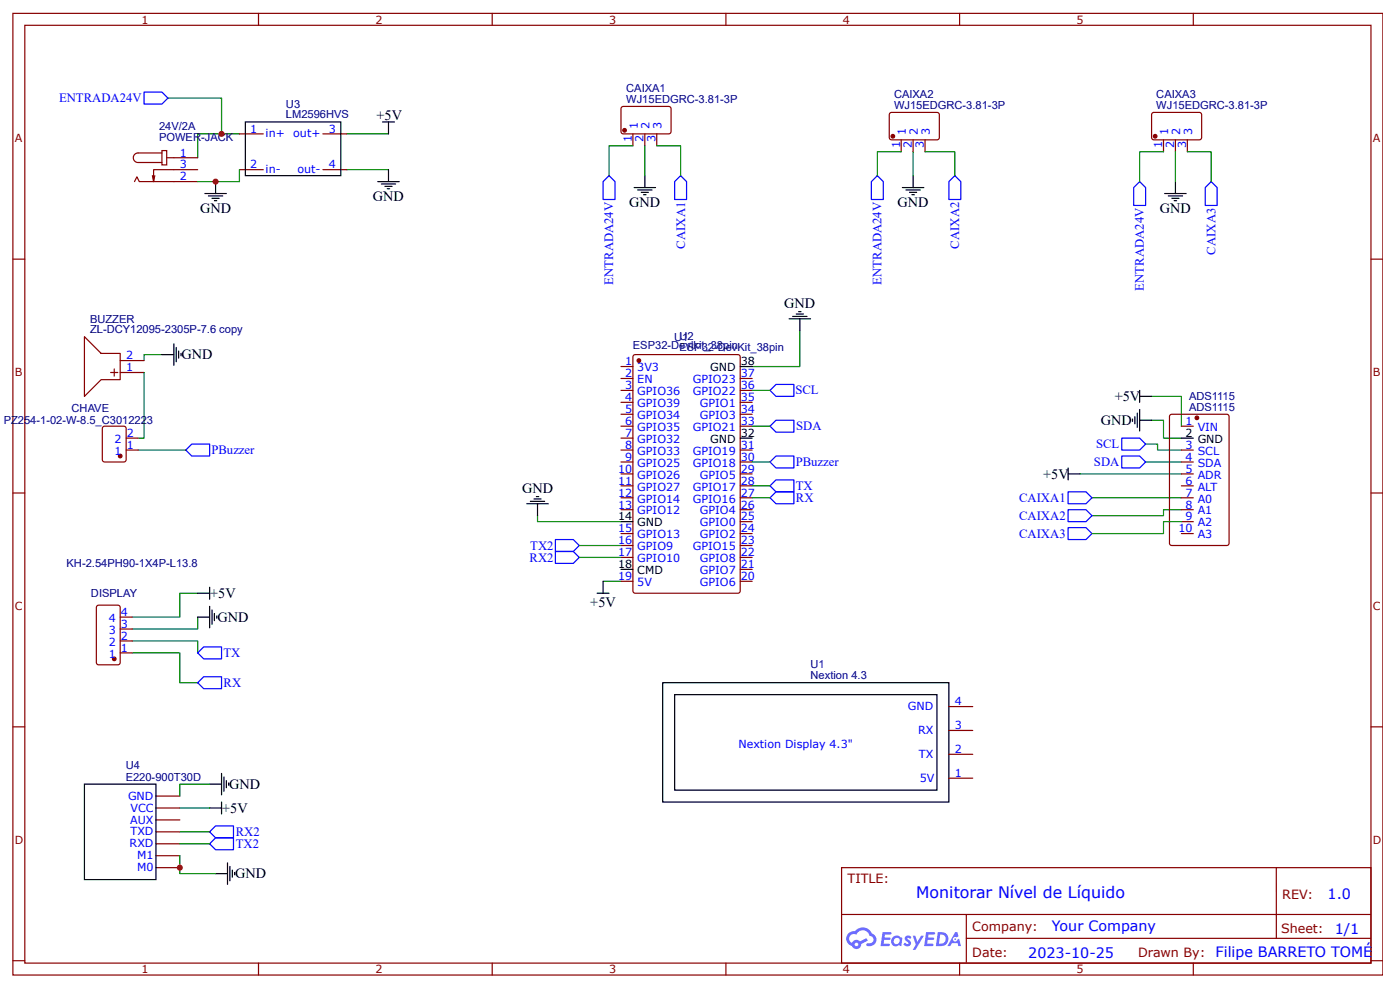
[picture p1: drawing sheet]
<svg xmlns="http://www.w3.org/2000/svg" width="297mm" height="210mm" viewBox="0 0 297 210" stroke-linecap="round" stroke-linejoin="round" font-family="sans-serif">
<g fill="none" stroke="#800" stroke-width=".25">
<path d="M2.7 2.8h290.7v203.9h-290.7zM5.3 5.4h285.6v198.8h-285.6zM54.8 2.8v2.6M104.4 2.8v2.6M154 2.8v2.6M203.6 2.8v2.6M253.2 2.8v2.6M2.7 54.9h2.6M290.9 54.9h2.5M2.7 104.5h2.6M290.9 104.5h2.5M2.7 154.1h2.6"/>
<path d="M290.9 154.1h2.5M178.5 184h112.4v20.2h-112.4zM178.6 193.9h112.2M205 198.9h85.8M205 193.9v10.1M270.8 184v14.9M2.7 203.7h2.6M54.8 204.2v2.5M104.4 204.2v2.5M154 204.2v2.5M203.6 204.2v2.5M253.2 204.2v2.5"/>
<path d="M290.9 203.7h2.5"/>
</g>
<g fill="#58f">
<path d="M192.1 198.5l.6-.2 .3 .1 .4 .3-.3 .4a.33 .33 0 0 0-.3-.3 .33 .33 0 0 0-.3 .1v.1a.85 .85 0 0 1 .7 .7 .85 .85 0 0 1-.3 .8l-.6 .1-.7-.4 .4-.4 .5 .3 .2-.1v-.2a.88 .88 0 0 1-.6-1.3z"/>
<path d="M193.6 198.4h.6l.4 1.3 .8-1.3h.6l-1.8 3h-.6l.7-1.1z"/>
<path d="M187.2 197.6h1.7l.2 .1-.1 .4h-1.3l-.1 .7h1.1l.2 .2-.2 .3h-1.1l-.1 .8h1.2l.1 .2-.1 .2-1.9 .1z"/>
<path d="M196.5 197.6h1.6l.3 .1-.1 .4h-1.3l-.1 .7h1.1l.2 .2-.3 .3h-1.1l-.1 .8h1.2l.1 .2-.1 .2-1.8 .1z"/>
<path d="M202.6 197.6h.5l.2 .9-.4 .2a.49 .49 0 0 0-.7 .2 .49 .49 0 0 0 .3 .7 .49 .49 0 0 0 .6-.4l.4-.2 .4 1.6h-.6l-.1-.7h-1.3l-.3 .7h-.6z"/>
<path d="M199 197.6l-.5 3h1a1.51 1.51 0 0 0 1.7-1.5 1.51 1.51 0 0 0-1.8-1.5zM199.5 198.1a1.02 1.02 0 0 1 1.1 1.2 1.02 1.02 0 0 1-1.4 .8z"/>
<path d="M189.5 198.6a1.11 1.11 0 0 0-.3 1.6 1.11 1.11 0 0 0 1.6 .2l.4 .2 .2-1.7-.4-.2a1.01 1.01 0 0 0-1.5-.1zM189.5 199.5a.66 .66 0 0 1 1.3 0 .66 .66 0 0 1-1.3 0z"/>
<path d="M180 197.9a1.58 1.58 0 0 0 .7 2.6 1.01 1.01 0 0 0 1.2 .7 1.01 1.01 0 0 0 .8-1.1l1.4-.7-.3-.5-1.3 .7a1.02 1.02 0 0 0-1.8 .3 .99 .99 0 0 1-.4-1.4 .99 .99 0 0 1 1.4-.3 1.48 1.48 0 0 1 1.5-1 1.48 1.48 0 0 1 1.3 1.2 .82 .82 0 0 1 .8 1.1 .82 .82 0 0 1-1.2 .5l-.3 .1v.3a1.4 1.4 0 0 0 2-.6 1.4 1.4 0 0 0-.8-1.9 2.19 2.19 0 0 0-3.7-.5l-.8 .1zM181.3 200.2a.4 .4 0 0 1 .8 0 .4 .4 0 0 1-.8 0z"/>
<circle cx="202.6" cy="199.1" r=".19"/>
</g>
<path d="M169.7 70.1v7.6h-10.1M114 109.3v1.3h17.7M127.9 123.2h3.8" fill="none" stroke="#080" stroke-width=".25"/>
<path d="M167.4 67.6h4.6M168.2 67.1h3M168.9 66.6h1.5M169.4 66.1h.5M169.7 67.6v2.5M111.8 106.8h4.5M112.5 106.3h3.1M113.3 105.8h1.5M113.8 105.3h.5M114 106.8v2.5M126.7 125.8h2.5M127.9 123.2v2.6" fill="none" stroke="#000" stroke-width=".25"/>
<path d="M163.4 105.5l1.2-1.2h3.8v2.5h-3.8zM163.4 103l1.2-1.3h3.8v2.6h-3.8z" fill="none" stroke="#00f" stroke-width=".25"/>
<path d="M134.4 75.3l.4-.1h21.7l.5 .3v49.8l-.3 .4-21.9 .1-.5-.3v-49.8z" fill="none" stroke="#800" stroke-width=".25"/>
<circle cx="135.5" cy="76.4" r=".38" fill="#800"/>
<g fill="none" stroke="#800" stroke-width=".25">
<path d="M50.8 28.4h5.1M50.8 36h5.1M68.5 28.4h5.1M68.5 36h5.1M131.7 77.7h2.6M131.7 80.2h2.6M131.7 82.8h2.6M131.7 85.3h2.6M131.7 87.8h2.6M131.7 90.4h2.6M131.7 92.9h2.6M131.7 95.4h2.6"/>
<path d="M131.7 97.9h2.6M157 80.2h2.6M157 82.8h2.6M157 85.3h2.6M157 87.8h2.6M157 90.4h2.6M157 95.4h2.6M157 97.9h2.6M248.2 88l.4-.2h11.6l.5 .3v27l-.3 .5-11.8 .1-.5-.4v-27zM131.7 100.5h2.6M131.7 103h2.6M131.7 105.5h2.6"/>
<path d="M131.7 108.1h2.6M131.7 113.1h2.6M131.7 115.7h2.6M131.7 118.2h2.6M157 100.5h2.6M157 103h2.6M157 105.5h2.6M157 108.1h2.6M157 113.1h2.6M157 115.7h2.6M157 118.2h2.6M157 110.6h2.6"/>
<path d="M131.7 123.2h2.6M157 123.2h2.6M157 120.7h2.6"/>
<circle cx="135.5" cy="76.4" r=".38"/>
</g>
<g fill="none" stroke="#000" stroke-width=".25">
<path d="M52.1 25.9h20.2v11.3h-20.2zM80.1 38.5h4.6M80.9 39h3M81.2 25.9h2.5M81.7 39.5h1.5M82.4 25.9v2.5M82.4 36v2.5M82.2 40h.5M157 77.7h2.6M157 92.9h2.6M226.6 99.2v2.5M240.3 88.8v.5"/>
<path d="M240.8 88.3v1.6M241.3 87.6v3M241.8 84h2.5M241.8 82.8v2.5M241.8 86.8v4.6M241.8 89.1h2.5M131.7 110.6h2.6M226.6 100.5h2.5M131.7 120.7h2.6"/>
</g>
<path d="M35.6 20.8h11.4v7.6M50.8 28.4h-8.9v5M73.6 28.4h8.8M73.6 36h8.8M243 94.2h2.6v1.2h5M243 97.9h7.6M244.3 89.1h2.5v3.8h3.8M244.3 84h6.3v6.4M229.1 100.5h21.5M231.7 105.5h18.9M250.6 108.1h-3.8v1.2h-15.1" fill="none" stroke="#080" stroke-width=".25"/>
<path d="M30.6 19.5h3.8l1.2 1.3-1.2 1.3h-3.8zM238 96.7h3.8l1.2 1.2-1.2 1.3h-3.8zM238 92.9h3.8l1.2 1.3-1.2 1.2h-3.8zM226.6 104.3h3.8l1.3 1.2-1.3 1.3h-3.8zM226.6 108.1h3.8l1.3 1.2-1.3 1.3h-3.8z" fill="none" stroke="#00f" stroke-width=".25"/>
<circle cx="253.9" cy="88.6" r=".38" fill="#800"/>
<g fill="none" stroke="#800" stroke-width=".25">
<path d="M28.5 38.5l.5-1 .5 1h12.4M32.8 37.2l-.2 1.3M34.4 31.9h1v3.1h-1zM34.4 32.4h-5.1a1.01 1.01 0 0 0-1 1 1.01 1.01 0 0 0 1 1.1h5.1M35.4 33.4h6.5M41.9 36h-9.3v2.5l-.3-1.3M131.9 22.7l.3-.1h9.9l.3 .5-.1 5-.4 .3-9.8-.1-.4-.4v-4.8zM17.9 71.4l3.6 3.5h4v5.6h-4l-3.6 3.5zM23.5 79h1.5M24.2 78.2v1.5M25.5 79h5.1M25.5 76.4h5.1"/>
<path d="M250.6 90.4h2.6M250.6 95.4h2.6M250.6 97.9h2.6M250.6 100.5h2.6M250.6 103h2.6M250.6 105.5h2.6M250.6 108.1h2.6M250.6 110.6h2.6M250.6 113.1h2.6"/>
<circle cx="253.9" cy="88.6" r=".38"/>
</g>
<g fill="none" stroke="#000" stroke-width=".25">
<path d="M34.4 75.2h2.5M36.9 72.9v4.6M37.4 73.7v3M37.9 74.4v1.5M38.4 74.9v.5M250.6 92.9h2.6M41.9 130.8h2.6M41.9 125.8h2.6M44.5 124.5v2.5M44.5 128.6v4.5M45 129.3v3M45.5 130.1v1.5"/>
<path d="M46 130.6v.5"/>
</g>
<path d="M39.4 95.4l1.3-1.2h3.8v2.5h-3.8zM163.4 97.9l1.2-1.2h3.8v2.5h-3.8zM226.6 111.9h3.8l1.3 1.2-1.3 1.3h-3.8zM41.9 138.4l1.3-1.2h3.8v2.5h-3.8zM41.9 144.7l1.3-1.2h3.8v2.5h-3.8z" fill="none" stroke="#00f" stroke-width=".25"/>
<path d="M34.4 75.2h-3.8v1.2M159.6 97.9h3.8M159.6 105.5h3.8M159.6 103h3.8M250.6 110.6h-3.8v2.5h-15.1M28 138.4h10.1v6.3h3.8M28 135.9h13.9v2.5M41.9 130.8v2.6h-13.9M41.9 125.8h-3.8v5h-10.1" fill="none" stroke="#080" stroke-width=".25"/>
<circle cx="132.5" cy="27.6" r=".38" fill="#800"/>
<g fill="none" stroke="#800" stroke-width=".25">
<path d="M134.3 28.4v2.5M136.8 28.4v2.5M139.3 28.4v2.5M188.8 24l.4-.2 9.8 .1 .3 .4-.1 5-.4 .3h-9.8l-.3-.5v-4.8z"/>
<circle cx="132.5" cy="27.6" r=".38"/>
</g>
<circle cx="189.4" cy="28.9" r=".38" fill="#800"/>
<g fill="none" stroke="#800" stroke-width=".25">
<path d="M191.2 29.6v2.6M193.7 29.6v2.6M196.2 29.6v2.6M244.5 24l.3-.2 9.8 .1 .3 .4v5l-.5 .3h-9.8l-.3-.5v-4.8z"/>
<circle cx="189.4" cy="28.9" r=".38"/>
</g>
<circle cx="245.1" cy="28.9" r=".38" fill="#800"/>
<g fill="none" stroke="#800" stroke-width=".25">
<path d="M246.8 29.6v2.6M249.4 29.6v2.6M251.9 29.6v2.6M20.6 128.4l.3-.1h4.1l.5 .3v11.8l-.3 .5h-4.3l-.4-.3-.1-11.8z"/>
<circle cx="245.1" cy="28.9" r=".38"/>
</g>
<path d="M127.9 38.5l1.3-1.3 1.3 1.3v3.8h-2.6zM143.1 38.5l1.3-1.3 1.3 1.3v3.8h-2.6zM186.1 37.2l1.3 1.3v3.8h-2.5v-3.8zM202.6 37.2l1.2 1.3v3.8h-2.5v-3.8zM241.8 38.5l1.2 1.3v3.8h-2.5v-3.8zM257 38.5l1.2 1.3v3.8h-2.5v-3.8zM163.4 82.8l1.2-1.3h3.8v2.5h-3.8zM163.4 90.4l1.2-1.3h3.8v2.5h-3.8z" fill="none" stroke="#00f" stroke-width=".25"/>
<g fill="none" stroke="#000" stroke-width=".25">
<path d="M134.5 39.8h4.6M136.8 37.2v2.6M191.4 39.8h4.6M193.7 37.2v2.6M249.4 38.5v2.5M135.3 40.3h3M136 40.8h1.6M136.5 41.3h.6M192.2 40.3h3M193 40.8h1.5M193.5 41.3h.5M247.1 41h4.5"/>
<path d="M247.8 41.5h3.1M248.6 42h1.5M249.1 42.5h.5"/>
</g>
<path d="M134.3 30.9h-5.1v6.3M136.8 30.9v6.3M139.3 30.9h5.1v6.3M191.2 32.2h-5.1v5M193.7 32.2v5M196.2 32.2h6.4v5M246.8 32.2h-5v6.3M249.4 32.2v6.3M251.9 32.2h5.1v6.3M159.6 82.8h3.8M159.6 90.4h3.8" fill="none" stroke="#080" stroke-width=".25"/>
<circle cx="24.2" cy="139.7" r=".38" fill="#800"/>
<g fill="none" stroke="#800" stroke-width=".25">
<path d="M21.9 90.5l.3-.1h4.1l.4 .2 .1 6.8-.3 .5h-4.3l-.4-.2-.1-6.8zM25.5 138.4h2.5M25.5 135.9h2.5M25.5 133.4h2.5M25.5 130.8h2.5M201.3 159.9h5.1M201.3 154.9h5.1M201.3 149.8h5.1M33.1 168.8h5M33.1 171.3h5M33.1 173.8h5M33.1 176.4h5"/>
<path d="M33.1 178.9h5M201.3 165h5.1M33.1 181.4h5M33.1 184h5"/>
<circle cx="24.2" cy="139.7" r=".38"/>
</g>
<g fill="none" stroke="#000" stroke-width=".25">
<path d="M140.6 144.7h60.7v25.3h-60.7zM143.1 147.3h55.7v20.2h-55.7zM17.9 166.2h15.2v20.3h-15.2zM44.5 166.2h2.5M44.5 171.3h2.5M47 164v4.5M47 170v2.6M47.5 164.7v3.1M48 165.5v1.5M48.5 166v.5M45.7 185.2h2.6M48.3 182.9v4.6"/>
<path d="M48.8 183.7v3M49.3 184.5v1.5M49.8 185v.5"/>
</g>
<path d="M30.6 79v13.9h-1.3M29.3 95.4h10.1M122.9 115.7h8.8M122.9 118.2h8.8M38.1 171.3h6.4M38.1 178.9h6.4M38.1 176.4h6.4M44.5 166.2h-6.4v2.6M38.1 181.4v3.8h7.6" fill="none" stroke="#080" stroke-width=".25"/>
<path d="M117.8 114.4h3.8l1.3 1.3-1.3 1.2h-3.8zM117.8 116.9h3.8l1.3 1.3-1.3 1.2h-3.8zM44.5 178.9l1.2-1.3h3.8v2.6h-3.8zM45.7 175.1h3.8v2.5h-3.8l-1.2-1.2z" fill="none" stroke="#00f" stroke-width=".25"/>
<circle cx="25.5" cy="96.7" r=".38" fill="#800"/>
<g fill="none" stroke="#800" stroke-width=".25">
<path d="M26.8 95.4h2.5M26.8 92.9h2.5"/>
<circle cx="25.5" cy="96.7" r=".38"/>
</g>
<path d="M50.8 36v2.5h-8.9" fill="none" stroke="#080" stroke-width=".25"/>
<path d="M45.7 38.5v2.5M43.5 41h4.5M44.2 41.5h3.1M45 42h1.5M45.5 42.5h.5" fill="none" stroke="#000" stroke-width=".25"/>
<g fill="#c00">
<circle cx="47" cy="28.4" r=".63"/>
<circle cx="38.1" cy="184" r=".63"/>
<circle cx="45.7" cy="38.5" r=".63"/>
</g>
<text font-size="3.4" fill="#00f" x="194.4" y="190.4">Monitorar Nível de Líquido</text>
<g font-size="3">
<text x="79.9" y="25.4">+5V</text>
<text x="42.4" y="45.1">GND</text>
<text x="79.1" y="42.6">GND</text>
<text x="133.5" y="43.8">GND</text>
<text x="190.4" y="43.8">GND</text>
<text x="246.1" y="45.1">GND</text>
<text x="166.4" y="65.3">GND</text>
<text x="38.5" y="76.2">GND</text>
<text x="236.5" y="85">+5V</text>
<text x="233.6" y="90.1">GND</text>
<text x="221.3" y="101.5">+5V</text>
<text x="110.7" y="104.5">GND</text>
<text x="44.6" y="126.8">+5V</text>
<text x="46.1" y="131.8">GND</text>
<text x="125.2" y="128.6">+5V</text>
<text x="48.6" y="167.2">GND</text>
<text x="47.1" y="172.3">+5V</text>
<text x="49.9" y="186.2">GND</text>
</g>
<g font-size="3" fill="#00f">
<text x="281.6" y="190.6">1.0</text>
<text x="223.1" y="197.5">Your Company</text>
<text x="283.2" y="198">1/1</text>
<text x="218.2" y="203">2023-10-25</text>
<text x="257.9" y="203">Filipe BARRETO TOMÉ</text>
</g>
<g font-size="2.7" fill="#00f">
<text x="12.5" y="21.7">ENTRADA24V</text>
<text x="145.3" y="52.7" transform="rotate(-90 145.3 52.7)">CAIXA1</text>
<text x="203.5" y="52.7" transform="rotate(-90 203.5 52.7)">CAIXA2</text>
<text x="257.9" y="54" transform="rotate(-90 257.9 54)">CAIXA3</text>
<text x="130.1" y="60.3" transform="rotate(-90 130.1 60.3)">ENTRADA24V</text>
<text x="187" y="60.3" transform="rotate(-90 187 60.3)">ENTRADA24V</text>
<text x="242.7" y="61.6" transform="rotate(-90 242.7 61.6)">ENTRADA24V</text>
<text x="168.7" y="83.5">SCL</text>
<text x="168.9" y="91.3">SDA</text>
<text x="232.5" y="95.1">SCL</text>
<text x="44.9" y="96.3">PBuzzer</text>
<text x="168.8" y="98.8">PBuzzer</text>
<text x="232.1" y="98.9">SDA</text>
<text x="168.9" y="106.4">RX</text>
<text x="168.9" y="103.9">TX</text>
<text x="216.2" y="106.5">CAIXA1</text>
<text x="216.2" y="110.3">CAIXA2</text>
<text x="112.4" y="119.1">RX2</text>
<text x="112.5" y="116.6">TX2</text>
<text x="216.2" y="114.1">CAIXA3</text>
<text x="47.4" y="139.3">TX</text>
<text x="47.4" y="145.6">RX</text>
<text x="50" y="177.3">RX2</text>
<text x="50" y="179.8">TX2</text>
</g>
<g font-size="2.7" fill="#800">
<text x="179.8" y="187.2">TITLE:</text>
<text x="272" y="190.6">REV:</text>
<text x="206.3" y="197.4">Company:</text>
<text x="271.8" y="197.9">Sheet:</text>
<text x="206.3" y="202.9">Date:</text>
<text x="241.4" y="203">Drawn By:</text>
</g>
<g font-size="2.4" fill="#800">
<text x="30.1" y="5">1</text>
<text x="79.6" y="5">2</text>
<text x="129.2" y="5">3</text>
<text x="178.8" y="5">4</text>
<text x="228.4" y="5">5</text>
<text x="3.1" y="30.2">A</text>
<text x="291.2" y="30.2">A</text>
<text x="3.1" y="79.7">B</text>
<text x="291.2" y="79.7">B</text>
<text x="3.1" y="129.3">C</text>
<text x="291.2" y="129.3">C</text>
<text x="3.1" y="178.9">D</text>
<text x="291.2" y="178.9">D</text>
<text x="30.1" y="206.3">1</text>
<text x="79.6" y="206.3">2</text>
<text x="129.2" y="206.3">3</text>
<text x="178.8" y="206.3">4</text>
<text x="228.4" y="206.3">5</text>
</g>
<g font-size="2.4" fill="#000080">
<text x="60.7" y="22.8">U3</text>
<text x="132.9" y="21.8">WJ15EDGRC-3.81-3P</text>
<text x="132.9" y="19.4">CAIXA1</text>
<text x="189.7" y="23.1">WJ15EDGRC-3.81-3P</text>
<text x="189.7" y="20.7">CAIXA2</text>
<text x="245.3" y="23.1">WJ15EDGRC-3.81-3P</text>
<text x="245.3" y="20.7">CAIXA3</text>
<text x="33.7" y="30">POWER-JACK</text>
<text x="33.7" y="27.6">24V/2A</text>
<text x="60.7" y="25.1">LM2596HVS</text>
<text x="19.1" y="70.6">ZL-DCY12095-2305P-7.6 copy</text>
<text x="19.1" y="68.4">BUZZER</text>
<text x="134.3" y="73.9">ESP32-Devlkit_38pin</text>
<text x="143" y="72.3">UU2</text>
<text x="144.1" y="74.3">ESP32-DevKit_38pin</text>
<text x="144.7" y="72.3">1</text>
<text x=".8" y="89.9">PZ254-1-02-W-8.5_C301222</text>
<text x="15.2" y="87.4">CHAVE</text>
<text x="31.2" y="89.9">3</text>
<text x="252.3" y="87.1">ADS1115</text>
<text x="252.3" y="84.8">ADS1115</text>
<text x="14.1" y="120.3">KH-2.54PH90-1X4P-L13.8</text>
<text x="19.3" y="126.6">DISPLAY</text>
<text x="172" y="144">Nextion 4.3</text>
<text x="172" y="141.6">U1</text>
<text x="26.7" y="165.5">E220-900T30D</text>
<text x="26.7" y="163.1">U4</text>
</g>
<g font-size="2.4" fill="#00f">
<text x="53.1" y="28.1">1</text>
<text x="56.4" y="29.1">in+</text>
<text x="62.2" y="29.1">out+</text>
<text x="69.8" y="28.1">3</text>
<text x="135.3" y="27.5" transform="rotate(-90 135.3 27.5)">1</text>
<text x="137.8" y="27.4" transform="rotate(-90 137.8 27.4)">2</text>
<text x="140.3" y="27.5" transform="rotate(-90 140.3 27.5)">3</text>
<text x="192.2" y="28.7" transform="rotate(-90 192.2 28.7)">1</text>
<text x="194.7" y="28.7" transform="rotate(-90 194.7 28.7)">2</text>
<text x="197.3" y="28.7" transform="rotate(-90 197.3 28.7)">3</text>
<text x="247.8" y="28.7" transform="rotate(-90 247.8 28.7)">1</text>
<text x="250.4" y="28.7" transform="rotate(-90 250.4 28.7)">2</text>
<text x="252.9" y="28.7" transform="rotate(-90 252.9 28.7)">3</text>
<text x="38.1" y="33.2">1</text>
<text x="38.1" y="35.7">3</text>
<text x="53.1" y="35.7">2</text>
<text x="69.8" y="35.7">4</text>
<text x="134" y="30" transform="rotate(-90 134 30)">1</text>
<text x="136.6" y="30" transform="rotate(-90 136.6 30)">2</text>
<text x="139.1" y="30" transform="rotate(-90 139.1 30)">3</text>
<text x="190.9" y="31.3" transform="rotate(-90 190.9 31.3)">1</text>
<text x="193.5" y="31.3" transform="rotate(-90 193.5 31.3)">2</text>
<text x="196" y="31.3" transform="rotate(-90 196 31.3)">3</text>
<text x="246.6" y="31.3" transform="rotate(-90 246.6 31.3)">1</text>
<text x="249.1" y="31.3" transform="rotate(-90 249.1 31.3)">2</text>
<text x="251.6" y="31.3" transform="rotate(-90 251.6 31.3)">3</text>
<text x="38.1" y="38.3">2</text>
<text x="56.4" y="36.7">in-</text>
<text x="63.1" y="36.7">out-</text>
<text x="26.8" y="76.2">2</text>
<text x="132.6" y="77.5">1</text>
<text x="26.8" y="78.7">1</text>
<text x="132.6" y="80">2</text>
<text x="132.6" y="82.5">3</text>
<text x="135.2" y="78.7">3V3</text>
<text x="135.2" y="81.3">EN</text>
<text x="135.2" y="83.8">GPIO36</text>
<text x="147" y="83.8">GPIO22</text>
<text x="147" y="81.3">GPIO23</text>
<text x="157.2" y="82.5">36</text>
<text x="157.2" y="80">37</text>
<text x="132.6" y="85">4</text>
<text x="132.6" y="87.6">5</text>
<text x="135.2" y="86.3">GPIO39</text>
<text x="135.2" y="88.8">GPIO34</text>
<text x="148.5" y="88.8">GPIO3</text>
<text x="148.5" y="86.3">GPIO1</text>
<text x="157.2" y="87.6">34</text>
<text x="157.2" y="85">35</text>
<text x="24.3" y="93.9">2</text>
<text x="26.9" y="95.2">1</text>
<text x="26.9" y="92.6">2</text>
<text x="132.6" y="90.1">6</text>
<text x="132.6" y="92.6">7</text>
<text x="132.6" y="95.2">8</text>
<text x="135.2" y="91.4">GPIO35</text>
<text x="135.2" y="93.9">GPIO32</text>
<text x="147" y="91.4">GPIO21</text>
<text x="157.2" y="95.2">31</text>
<text x="157.2" y="90.1">33</text>
<text x="251.5" y="90.1">1</text>
<text x="251.5" y="95.2">3</text>
<text x="254.1" y="91.4">VIN</text>
<text x="24.3" y="96.4">1</text>
<text x="131.1" y="100.2">10</text>
<text x="132.6" y="97.7">9</text>
<text x="135.2" y="96.4">GPIO33</text>
<text x="135.2" y="99">GPIO25</text>
<text x="135.2" y="101.5">GPIO26</text>
<text x="147" y="99">GPIO18</text>
<text x="147" y="96.4">GPIO19</text>
<text x="148.5" y="101.5">GPIO5</text>
<text x="157.2" y="100.2">29</text>
<text x="157.2" y="97.7">30</text>
<text x="251.5" y="97.7">4</text>
<text x="251.5" y="100.2">5</text>
<text x="254.1" y="96.4">SCL</text>
<text x="254.1" y="99">SDA</text>
<text x="254.1" y="101.5">ADR</text>
<text x="131.1" y="102.8">11</text>
<text x="131.1" y="105.3">12</text>
<text x="131.1" y="107.8">13</text>
<text x="135.2" y="104">GPIO27</text>
<text x="135.2" y="106.5">GPIO14</text>
<text x="147" y="106.5">GPIO16</text>
<text x="147" y="104">GPIO17</text>
<text x="157.2" y="107.8">26</text>
<text x="157.2" y="105.3">27</text>
<text x="157.2" y="102.8">28</text>
<text x="251.5" y="102.8">6</text>
<text x="251.5" y="105.3">7</text>
<text x="251.5" y="107.8">8</text>
<text x="254.1" y="104">ALT</text>
<text x="254.1" y="106.5">A0</text>
<text x="131.1" y="112.9">15</text>
<text x="135.2" y="109.1">GPIO12</text>
<text x="148.5" y="111.6">GPIO0</text>
<text x="148.5" y="109.1">GPIO4</text>
<text x="157.2" y="112.9">24</text>
<text x="157.2" y="110.3">25</text>
<text x="250" y="112.9">10</text>
<text x="251.5" y="110.3">9</text>
<text x="254.1" y="109.1">A1</text>
<text x="254.1" y="111.6">A2</text>
<text x="131.1" y="115.4">16</text>
<text x="131.1" y="117.9">17</text>
<text x="135.2" y="114.1">GPIO13</text>
<text x="135.2" y="116.7">GPIO9</text>
<text x="135.2" y="119.2">GPIO10</text>
<text x="147" y="116.7">GPIO15</text>
<text x="148.5" y="119.2">GPIO8</text>
<text x="148.5" y="114.1">GPIO2</text>
<text x="157.2" y="117.9">22</text>
<text x="157.2" y="115.4">23</text>
<text x="254.1" y="114.1">A3</text>
<text x="131.1" y="123">19</text>
<text x="135.2" y="124.3">5V</text>
<text x="148.5" y="124.3">GPIO6</text>
<text x="148.5" y="121.7">GPIO7</text>
<text x="157.2" y="123">20</text>
<text x="157.2" y="120.5">21</text>
<text x="23.1" y="131.8">4</text>
<text x="25.6" y="130.6">4</text>
<text x="23.1" y="136.9">2</text>
<text x="23.1" y="134.4">3</text>
<text x="25.6" y="135.6">2</text>
<text x="25.6" y="133.1">3</text>
<text x="23.1" y="139.4">1</text>
<text x="25.6" y="138.2">1</text>
<text x="202.6" y="149.5">4</text>
<text x="192.6" y="150.6">GND</text>
<text x="194.8" y="155.6">RX</text>
<text x="202.6" y="154.6">3</text>
<text x="156.7" y="158.6">Nextion Display 4.3&quot;</text>
<text x="194.9" y="160.7">TX</text>
<text x="202.6" y="159.7">2</text>
<text x="195.2" y="165.7">5V</text>
<text x="202.6" y="164.7">1</text>
<text x="27.2" y="169.5">GND</text>
<text x="27.7" y="172.1">VCC</text>
<text x="27.5" y="179.7">RXD</text>
<text x="27.6" y="174.6">AUX</text>
<text x="27.7" y="177.1">TXD</text>
<text x="29.1" y="182.2">M1</text>
<text x="29.1" y="184.7">M0</text>
</g>
<g font-size="2.4">
<text x="157.2" y="77.5">38</text>
<text x="150.7" y="78.7">GND</text>
<text x="150.7" y="93.9">GND</text>
<text x="157.2" y="92.6">32</text>
<text x="251.5" y="92.6">2</text>
<text x="254.1" y="93.9">GND</text>
<text x="131.1" y="110.3">14</text>
<text x="135.2" y="111.6">GND</text>
<text x="131.1" y="120.5">18</text>
<text x="135.2" y="121.7">CMD</text>
</g>
</svg>
